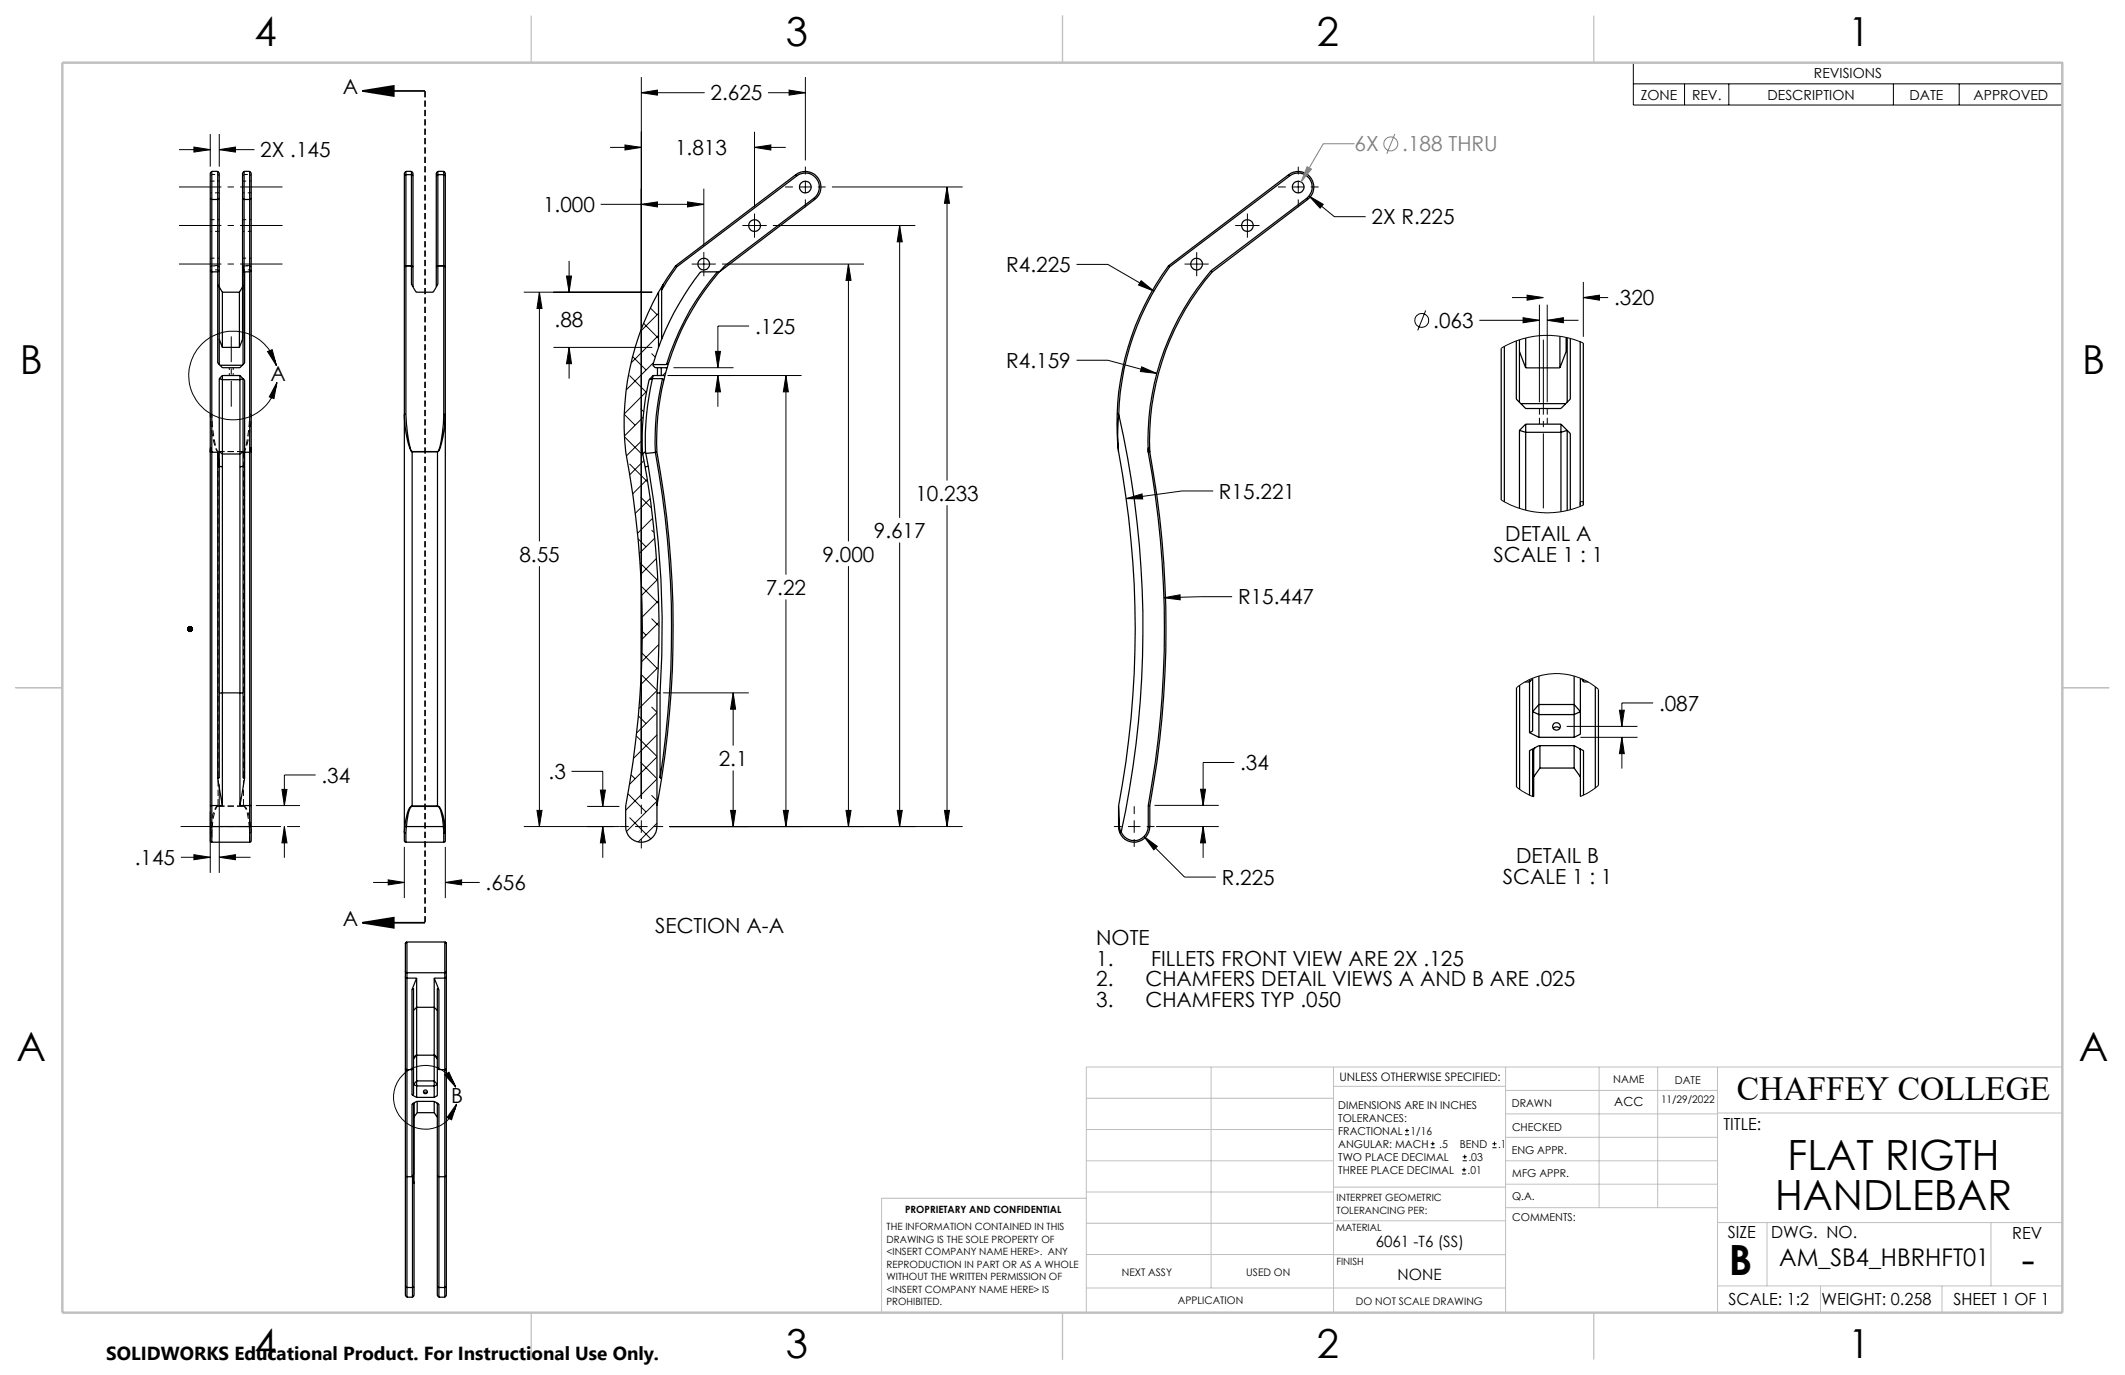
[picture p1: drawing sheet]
<svg xmlns="http://www.w3.org/2000/svg" width="432mm" height="279mm" viewBox="0 0 432 279" stroke-linecap="round" stroke-linejoin="round" font-family="sans-serif">
<g fill="none" stroke="#000" stroke-width=".25">
<path d="M43 34.8v5.7M43 34.8l-.3 .3v5.2M43 34.8h1.2M44.2 34.8v5.7M44.2 34.8l.4 .3v5.2M49.6 34.8l-.3 .3v5.2M49.6 34.8v5.7M49.6 34.8h1.1M50.7 34.8v5.7M50.7 34.8l.3 .3v5.2M82.2 35.7v18.5M82.5 34.8v.7"/>
<path d="M82.5 34.8l-.3 .3v.6M82.5 34.8h1.1M82.5 35.5v18.5M82.5 35.5h1.1M82.5 35.5l-.3 .2M83.6 34.8v.7M83.6 34.8l.3 .3v.6M83.6 35.5v18.5M83.6 35.5l.3 .2M83.9 35.7v18.5M88.7 35.7v18.5M89 34.8v.7"/>
<path d="M89 34.8l-.3 .3v.6M89 34.8h1.2M89 35.5l-.3 .2M89 35.5v18.5M89 35.5h1.2M90.2 34.8v.7M90.2 34.8l.3 .3v.6M90.2 35.5v18.5M90.2 35.5l.3 .2M90.5 35.7v18.5M161.7 35.5a3.2 3.2 0 0 1 4.5 .6 3.2 3.2 0 0 1-.6 4.4M161.7 35.5l.2 .2"/>
<path d="M161.7 35.5l-24.4 18.5M161.9 35.7a2.86 2.86 0 0 1 4 .6 2.86 2.86 0 0 1-.5 4M161.9 35.7l-24.4 18.5M261.9 35.5a3.2 3.2 0 0 1 4.4 .6 3.2 3.2 0 0 1-.6 4.4M261.9 35.5l.2 .2M261.9 35.5l-24.4 18.5M262.1 35.7a2.86 2.86 0 0 1 4 .6 2.86 2.86 0 0 1-.6 4M262.1 35.7l-24.4 18.5M42.7 55v36.9M42.7 40.3l.3 .2M42.7 55l.3 .2M42.7 40.3v14.7"/>
<path d="M43 55.2v36.7M43 40.5h1.2M43 40.5v14.7M43 55.2h1.2M44.2 55.2v18.6l1 .9h3.6l.9-.9v-18.6M44.2 40.5v14.7M44.6 55v19.1M44.6 58.3l.6 1.1M44.6 40.3l-.4 .2M44.6 55l-.4 .2M44.6 40.3v14.7M45.2 59.4h3.4"/>
<path d="M45.2 59.4v11.2M48.6 59.4v11.2M49.3 54v1.2M49.3 55.2v13.7l-.7 1.7M49.3 58.3l-.7 1.1M49.3 40.3l.3 .2M49.3 55.2h1.4M49.3 40.3v13.7M49.4 55.2v18.9M49.6 40.5v14.7l-.3-1.2M49.6 40.5h1.1M50.7 55.2v36.7"/>
<path d="M50.7 40.5v14.7M51 55v36.9M51 40.3l-.3 .2M51 55l-.3 .2M51 40.3v14.7M82.2 54.2v30M82.5 54v30.2M82.5 54h.1M82.5 54h1.1M82.5 54l-.3 .2M83.6 54v2.3a3.8 3.8 0 0 0 1 3.1h3.4l.5-.8a3.3 3.3 0 0 0 .5-2.3v-2.3M83.6 54h.1"/>
<path d="M83.6 54l.3 .2M83.9 54.2v4.1M88.7 54.2v4.1M89 54h.1M89 54h1.2M89 54l-.3 .2M90.2 54v30.2M90.2 54h.1M90.2 54l.3 .2M90.5 54.2v30M133.8 59.4a53.1 53.1 0 0 0-5.9 36.8 194.2 194.2 0 0 1-.8 67.7v4.1a3.2 3.2 0 0 0 3.2 3.1 3.2 3.2 0 0 0 3.2-3.1v-27.2M133.8 59.4v11.2"/>
<path d="M134.4 58.9v10M134.8 57.7l-1 1.7M134.8 57.7l-.4 1.2M137.3 54l-2.5 3.7M137.3 54l.2 .2M137.3 54h.1M137.5 54.2l-3.1 4.7M145.8 55.2a51.5 51.5 0 0 0-10.4 18.9M146.2 55.2h-3.9a58.3 58.3 0 0 0-7.9 13.7M146.2 55.2a53.1 53.1 0 0 0-10.3 18.6M165.4 40.3l-18.1 13.7-1.1 1.2M165.4 40.3l.2 .2"/>
<path d="M165.6 40.5l-19.4 14.7M237.4 54a54 54 0 0 0-10.4 30.2M237.4 54l.3 .2M237.5 54h-.1M237.5 54l.2 .2M237.7 54.2a53.5 53.5 0 0 0-10.4 30M246.1 55a53 53 0 0 0-12.8 36.9M246.1 55l.2 .2M246.3 55.2a52.2 52.2 0 0 0-12.7 36.7M265.5 40.3l-19.4 14.7M265.5 40.3l.2 .2M265.7 40.5l-19.4 14.7"/>
<path d="M44.6 76.9v18.1M44.6 68.9l.6 1.7M44.6 76.9l.6 .3M44.7 74.2h4.5M45.2 77.2v15.1h3.6M45.2 76.3h3.6M45.2 76.3l-.6 .6M45.2 70.6h3.4M45.2 76.3v.9M45.2 77.2h3.6M48.8 76.3l.9 1v14.6M48.8 77.2l.6-.3v15"/>
<path d="M48.8 77.2v15.1M48.8 76.3v.9M131.9 77.2a54.1 54.1 0 0 0-1.3 15.1l.6-.5M132.6 76.9a56.2 56.2 0 0 0-1.4 14.9M132.6 76.9l-.7 .3M132.6 76.9h2M132.7 74.1h2.7M132.7 76.3h.9M132.7 76.3l-.8 .9M132.7 76.3l-.1 .6M133.6 76.3h.8M133.6 74.7h.8"/>
<path d="M133.6 74.7v1.6M133.8 70.6l-1.2 3.6 .5 .5h.5M134.4 74.7h1.2M134.4 76.3h.7M134.4 74.7v1.6M134.4 68.9l-.6 1.7M134.6 76.9a51.9 51.9 0 0 0-1.4 15 196 196 0 0 1 .9 66.2M134.6 76.9l.3 .4M134.9 77.3a51.1 51.1 0 0 0-1.4 14.6M135.1 76.3l-.2 1M135.6 74.7l-.5 1.6M135.9 73.8l-.5 .3"/>
<path d="M135.9 73.8l-.3 .9M305 70.8v30.8M305.7 70.4v31.6M308.8 69.1v12.6M308.8 71.4l1.2 3.4M310 74.8h7M310 68.7v6.1M317 68.3v6.5M318.2 68.6v2.8l-1.2 3.4M318.5 68.6v13.1M319.1 68.8v12.3l-1.9 1.9h-7.2l-1.9-1.9v-11.8M321.1 69.4v33.5"/>
<path d="M321.7 69.7v33M42.7 91.9v71.8M43 91.9l-.2-.8-.1 .8M43 91.9v71.8M43 91.9h1.2M44.2 91.9l.4 3.1M44.2 91.9v66.2M44.6 95v63.1h-.4M44.6 94.8l.6 .1M44.6 91.8l.6 .5M45.2 94.9v45.9M45.2 92.2v2.7"/>
<path d="M48.8 94.9v45.9M48.8 92.2v2.7M49.4 91.9v66.2h.3M49.4 94.8l-.6 .1M49.4 91.8l-.6 .5M49.7 91.9v66.2M49.7 91.9h1M49.7 91.9h-.3M50.7 91.9l.3-.8v.8M50.7 91.9v71.8M51 91.9v71.8M82.2 84.2v84.9"/>
<path d="M82.2 84.2a18.7 18.7 0 0 0 1.4 7.6M82.2 84.2h.3M82.5 84.2a26.9 26.9 0 0 0 1 7.2l.2 .4M83.6 91.8h.1M83.6 91.8h5.4M83.7 91.8v72M83.7 91.8h5.2M88.9 91.8v72M89 91.8h-.1M90.2 84.2l-.1 1.9-.5 3.5-.2 1.3-.4 .9M90.2 84.2h.3M90.5 84.2a20.1 20.1 0 0 1-1.3 7.3l-.2 .3"/>
<path d="M90.5 84.2v84.9M130.6 92.2a191.9 191.9 0 0 1 2.9 48.6M131.2 91.8v.3M131.2 92.1l.5 2.7M131.7 94.8a193.8 193.8 0 0 1 2.4 46M131.7 94.8l-.6 .1M133.5 91.9a196.2 196.2 0 0 1 .9 66.2M133.5 91.9l-2.3 .2M227 84.2v3.9l.3 3.7M227 84.2h.3M227.3 91.8a194.2 194.2 0 0 1 0 72M227.3 84.2l-.2 3.9 .2 3.7"/>
<path d="M227.3 84.2a194.6 194.6 0 0 1 .5 84.9M233.3 91.9a197.6 197.6 0 0 1 0 71.8M233.6 91.9l-.2-.8-.1 .8M233.6 91.9a198 198 0 0 1 0 71.8M308.8 87.5v15.8M308.8 87.5l1.2 .3M309 82h9.2M310 87.8v15.8M310 86.2h7.2M310 86.2l-1.2 1.3M310 86.2v1.6M310 87.8h7.2"/>
<path d="M317.2 86.2l1.9 1.9v15.5M317.2 87.8l1.3-.3v16.3M317.2 87.8v16.2M317.2 86.2v1.6M308.2 139.7v20.2M308.8 139.3v21.1M309.8 138.6h1M310.8 138.6v10.3M310.8 138.1v.5M311.4 137.9v10.7l-.6 .3M311.4 137.8v.1M311.4 137.9l-.6 .7"/>
<path d="M312.7 137.4v5.8M319.9 137.4v5.8M321.1 137.8v11.4l-1.2 .6M321.4 137.9l.4 .7M321.8 138.6h.9M321.8 138.1v.5M324.2 139.6v20.5M44.2 158.1l1 5.6M45.2 140.8h-.6M45.2 140.8h3.6M45.2 140.8v22.9M48.8 140.8h.6"/>
<path d="M48.8 140.8v22.9M49.7 158.1l-.9 5.6M133.5 140.8h.6M134.1 140.8v17.3M134.1 158.1h.3M134.4 158.1l-.9 5.6M310.8 148.9l1.9 .9M311.4 152.2v9.7M311.9 151.9l-.3 .5v9.5M312.7 149.8h7.2M312.7 143.2l-1.3 1.4 1.3 .6h7.2l1.2-.6-1.2-1.4M312.7 143.2h7.2"/>
<path d="M312.7 143.2v6.6M312.9 156.1l-1.3 1.8M312.9 151.5v4.6M312.9 156.1h7M315.6 148a.81 .81 0 0 1 1.3 0M319.9 151.5l1.9 1v9.1M319.9 151.5h-7.2l-1.9 1v9.1M319.9 156.1l1.2 1.8M319.9 143.2v6.6M319.9 151.5v4.6M321 152.1l.1 .3M321.1 152.2v9.7"/>
<path d="M324.8 140.1v19.5M42.7 168v3l.3 .1M42.7 163.7h.3M42.7 168h.3M42.7 163.7v4.3M43 168v3.1M43 171.1h7.7M43 168h7.7M43 163.7v4.3M43 163.7h2.2M48.8 163.7h1.9M50.7 168h.3"/>
<path d="M50.7 168v3.1M50.7 163.7v4.3M51 168v2.9l-.3 .2M51 163.7h-.3M51 163.7v4.3M82.2 169.1v1.8l.3 .2M82.2 169.1l.3 .1M82.3 168l-.1 1.1M82.3 168h.3M82.5 169.2v1.9M82.5 171.1h7.7M82.6 168l-.1 1.2"/>
<path d="M82.6 168h7.5M83.7 163.8l-.5 .4-.3 .6-.6 3.2M83.7 163.9l-.4 .3-.2 .7-.5 3.1M83.7 163.8v.1M83.7 163.9h5.2M83.7 163.8h5.2M88.9 163.8l.2 .1a4.7 4.7 0 0 1 1.1 2.9l.2 1.2M88.9 163.9l.4 .2 .2 .6 .4 1.6 .2 1.7M88.9 163.8v.1M90.1 168h.3M90.1 168l.1 1.2M90.2 169.2v1.9"/>
<path d="M90.4 168l.1 1.1M90.5 169.1v1.9l-.3 .1M90.5 169.1l-.3 .1M227.3 163.8l.2 4.2M227.3 168l.2 1.2M227.3 168h.2M227.3 163.8v4.2M227.5 168l.3 1.1M227.8 169.1l-.3 .1M233.3 163.7h.3M233.3 168a2.86 2.86 0 0 1-2.3 2.8 2.86 2.86 0 0 1-3.2-1.7M233.3 168h.3"/>
<path d="M233.3 163.7v4.3M233.6 168a3.2 3.2 0 0 1-2.5 3.1 3.2 3.2 0 0 1-3.6-1.9M233.6 163.7v4.3M82.4 197.3l.3 .4M82.4 191.8v5.5M82.4 198.5l.3 .3M82.4 198.5v18.5M82.4 197.3v1.2M82.7 191.5v6.2M82.7 191.5l-.3 .3M82.7 198.8v18.5M82.7 197.7h7.7"/>
<path d="M82.7 198.8h2M82.7 197.7v1.1M82.7 191.4l-.3 .4M82.7 191.4h7.7M82.7 191.4v.1M84.7 198.8l-1 2.3M84.7 198.8v5.9M88.2 198.8l1 2.3M88.2 198.8h2.2M88.2 198.8v5.9M90.4 191.4l.3 .4M90.4 191.5v6.2"/>
<path d="M90.4 191.5l.3 .3M90.4 198.8v18.5M90.4 191.4v.1M90.4 197.7v1.1M90.7 197.3l-.1 .3-.2 .1M90.7 191.8v5.5M90.7 198.5l-.1 .2-.2 .1M90.7 198.5v18.5M90.7 197.3v1.2M82.4 217v.3h.3M82.4 217v22M82.7 217.3v21.8"/>
<path d="M82.7 217.3h1M83.7 201.1v16.2M83.7 201.1l.3-.3v16.2M83.7 217.3v5.2M84 217v5.4l-.3 .1M84 217l-.3 .3M84.6 214.5l-.6 .7M84.7 204.7h3.5M84.7 204.7v9.6M84.7 219.6v-5.2h3.5v5.2M84.7 214.3v.2M84.7 219.6v3.4"/>
<path d="M84.7 204.7l-.7 .6M84.7 214.3l-.7 .6M84.7 219.6l-.7 .8 .7 .3h3.5l.7-.3-.7-.8M84.7 219.6h3.5M88.2 204.7l.7 .6M88.2 204.7v9.6M88.2 214.3v.2M88.2 219.6v3.4M88.2 214.3l.7 .6M88.3 214.5l.6 .7M88.9 216.8l.3 .5M88.9 216.8v5.8l-.7 .4"/>
<path d="M89.2 201.1v16.2M89.2 201.1l-.3-.3v16M89.2 217.3h1.2M90.4 217.3v21.8M90.7 217v.3h-.3M90.7 217v22M82.4 239v22.5M82.4 239l.3 .1M82.7 239.1v22.5M82.7 239.1h1.1M83.7 239.1h.4M83.7 222.5l1 .5"/>
<path d="M83.8 239.1l.3 1.4M83.8 239.1v22.5M84 224.2v14.5l-.3 .4M84 235.4h.1M84.1 239.1v1.4M84.1 235.4v3.7M84.2 224l-.1 .2v11.2M84.7 223h3.5M84.8 226.1l-.7 .9M84.8 223.8v2.3M84.8 226.1h3.4M86.1 222.1l.3-.2 .4 .2"/>
<path d="M88.2 223.8l1 .5v14.8M88.2 223.8h-3.5l-1 .5v14.8M88.2 226.1l.7 .9M88.2 223.8v2.3M88.8 224.1l.1 .1M88.9 224.2v14.8M88.9 239l.3 .1M88.9 239v22.5M89.2 239.1h1.2M89.2 239.1v22.5M90.4 239.1v22.5M90.7 239v22.5"/>
<path d="M90.7 239l-.3 .1M84.1 240.5v21M82.4 261.5v1a1 1 0 0 0 .3 1.1M82.4 261.5l.3 .1M82.7 261.6v2M82.7 263.6h1.1M82.7 261.6h1.1M83.8 261.6v2M84.1 261.5v1a1 1 0 0 1-.3 1.1M84.1 261.5l-.3 .1M88.9 261.5v1a1 1 0 0 0 .3 1.1M88.9 261.5l.3 .1"/>
<path d="M89.2 261.6v2M89.2 263.6h1.2M89.2 261.6h1.2M90.4 261.6v2M90.7 261.5v1a1 1 0 0 1-.3 1.1M90.7 261.5l-.3 .1"/>
<circle cx="163.7" cy="38" r="1.2"/>
<circle cx="263.8" cy="38" r="1.19"/>
<circle cx="143" cy="53.7" r="1.2"/>
<circle cx="153.3" cy="45.8" r="1.2"/>
<circle cx="243.1" cy="53.7" r="1.19"/>
<circle cx="253.5" cy="45.8" r="1.2"/>
<circle cx="316.3" cy="147.6" r=".77"/>
<circle cx="86.4" cy="221.9" r=".4"/>
</g>
<g fill="none" stroke="#000" stroke-width=".2">
<path d="M130.3 18.8l3.3-.5v1zM130.3 15.7v146.5M130.3 18.8h12.9M156.1 18.8h7.6M160.3 18.3l3.4 .5-3.4 .5zM163.7 15.7v16.9M331.9 12.7h87.2v8.6h-87.2zM331.9 17h87.2M342.3 17v4.3M351.3 17v4.3M384.7 17v4.3M398.1 17v4.3"/>
<path d="M36.4 30.4h6.3M39.4 29.9l3.3 .5-3.3 .5zM42.7 27.2v6.7M44.6 30.4l3.2-.5v1zM44.6 27.2v6.7M44.6 30.4h7.1M124 30h6.3M127 29.5l3.3 .5-3.3 .5zM143 38.3v11.7M153.3 30l3.3-.5v1zM153.3 26.8v15.3M153.3 30h6.4"/>
<path d="M159.5 38h1.6M162.4 38h2.5M163.7 33.9v1.6M163.7 36.7v2.6M166.2 38h1.6M169.1 38h26.5M192.4 38l.5 3.3h-1zM192.4 38v59.6M259.7 38h1.6M262.5 38h2.6M263.8 33.9v1.6M263.8 36.7v2.6"/>
<path d="M266 39.8l2.9 1.7-.6 .8zM266 39.8l5.1 4.2h6.4M266.3 38h1.6M106.4 59.4h26.1M109.6 59.4l.5 3.3h-1zM109.6 59.4v50.6M115.1 56.1h1l-.5 3.3zM115.6 53v6.4M122.1 41.5h20.9M130.3 41.5l3.3-.5v1.1zM139.7 41l3.3 .5-3.3 .6zM140.5 53.7h5"/>
<path d="M143 51.2v4.9M146.7 53.7h28.9M150.8 45.8h5M153.3 43.4v4.9M157.1 45.8h28.9M163.7 40.5v1.6M172.4 53.7l.5 3.3h-1zM172.4 53.7v56.3M182.8 45.8l.5 3.3h-1zM182.8 45.8v59.4M218.8 53.7h6.3l9.4 5.5M231.9 57l2.6 2.2-3.1-1.3z"/>
<path d="M240.7 53.7h4.9M243.2 51.2v4.9M251 45.8h4.9M253.5 43.4v4.9M263.8 40.5v1.6M310.3 60l3.3 .5-3.3 .5zM321.7 57.3v11.1M54.4 71.4l.9-.4 .9 3.3zM56.2 74.3a9 9 0 0 0-14.1-5.4 9 9 0 0 0 .5 15 9 9 0 0 0 13.7-6.2M56.3 77.7l-.6 3.3-1-.4zM112.5 70.6h20M115.6 70.6l.5 3.3h-1z"/>
<path d="M115.6 70.6v6.3M127.9 76.3l3.5 3.5M128.6 72.5l2.7 2.7M130.8 65.7l3 3.1M131.4 79.6l-4.5 4.5M132.2 62.6l1.3 1.4M132.4 71.8l.7 .8M132.8 73.7l-5.6 5.5M133.8 63.7l-3.7 3.6M133.8 68.2l-5.6 5.6M135.3 74.7l.2 .2M135.3 75.7l-.6 .6"/>
<path d="M135.6 76.3h27.3M136.8 74.7h12.2M145.4 71.4h1l-.5 3.3zM145.9 76.3l.5 3.3h-1zM145.9 76.3v6.4M152.2 66.3h-6.3v8.4M159.7 76.3l.5 3.3h-1zM159.7 76.3v40.5M218.8 73.2h6.3l10 2.7M232 74.5l3.1 1.4-3.4-.4zM289.7 63.1l-1.6 4M300.6 65.1h12.2"/>
<path d="M307.2 60.5h6.4M309.5 64.6l3.3 .5-3.3 .5zM312.8 61.9v19.8M314.4 65.1l3.3-.5v1zM314.4 61.9v19.8M314.4 65.1h6.3M321.7 60.5l3.3-.5v1zM321.7 60.5h5.1M321.7 69.7l-1.9-.7-2.3-.6-2.2-.2h-1.8l-2.2 .2-2.1 .5-2.2 .8-2 1.1M126.9 84.2l2.1 2.2M126.9 88.8l3.8 3.7M127.9 94.3l3.7 3.6"/>
<path d="M130.2 83l.6 .7M130.5 89.5l-3.2 3.1M130.7 84.8l-3.8 3.8M130.8 93.6l-2.8 2.9M131.5 97.4l-2.9 3M246.5 99.8h-6.3l-11.4 1.5M109.6 115v53M129.6 109.5l1.7 1.6M130 114.4l3.5 3.4M130.2 101l2.1 2.2M130.3 119.1l3.5 3.5M132.1 101.3l-3 3"/>
<path d="M132.4 107.7l.5 .5M132.6 105.3l-3.1 3.1M133 109.4l-3.1 3.1M133.3 113.5l-3.1 3.2M133.6 117.8l-3.2 3.2M172.4 115v53M182.8 110.2v57.8M192.4 102.7v65.3M228.8 101.3l3.3-.9 .1 1zM305 101.6l1.8 1 1.7 .6 2.2 .6 2.5 .4h2.4l2-.3 2.4-.6 1.7-.6M130.3 137.1l3.2 3.2M130.5 132.7l3 3.1"/>
<path d="M130.5 128.3l.8 .8M132.4 125.7l1.4 1.4M133.7 135.6l-3.5 3.5M133.8 122.1l-3.3 3.3M133.8 126.5l-3.3 3.4M133.9 131l-3.5 3.4M159.7 121.8v46.2M236.5 121.5l3.3-.6v1zM250.4 121.2l-13.9 .3M308.2 139.7l1.6-1.1 2.2-1 2.5-.6 2.5-.1 1.9 .2 2.6 .8 1.8 1 1.5 1.2M44.6 159.4v18M64.1 157.5h-6.3v6.2"/>
<path d="M116.1 156.7h6.4v7.2M128.2 157.4l.8 .9M129.3 149.5l4.2 4.2M129.7 145.5l1.6 1.5M130.2 154.9l3.3 3.3M132.4 143.7l1.1 1M133.5 140.3l-3.7 3.7M133.5 144.8l-4.1 4.1M133.5 149.3l-4.8 4.8M133.5 153.8l-5.6 5.6M133.5 158.3l-6.4 6.3M134.8 140.8h17.4"/>
<path d="M149 140.8l.5 3.3h-1.1zM149 140.8v10.7M149 156.6v11.4M250.8 154.9h-6.3v8.8M308.2 159.9l1.3 1 2.1 1M318.3 147.6h14.4M321.1 149.8h11.6M324.8 159.6l-1.8 1.3-1.9 1M329.1 144.3h1l-.5 3.3zM329.6 149.8l.5 3.3h-1zM329.6 149.8v6.4M335.9 142.8h-6.3v4.8"/>
<path d="M36.8 174.2h5.9M39.4 173.7l3.3 .5-3.3 .5zM42.7 164.9v12.5M44.6 174.2l3.2-.5v1zM44.6 174.2h6.3M52 163.7h9M57.3 160.4h1l-.5 3.3zM57.8 168l.5 3.3h-1zM57.8 168v6.3M58.3 168h2.7M75.8 179.3h6.4M78.9 178.8l3.3 .5-3.3 .5z"/>
<path d="M82.2 172.1v10.4M90.5 179.3l3.3-.5v1zM90.5 172.1v10.4M90.5 179.3h7M106.4 168h21.4M109.1 164.7h1l-.5 3.3zM119.3 163.9h6.6M122 160.5h1l-.5 3.4zM122.5 168l.5 3.3h-1zM122.5 168v6.3M127.6 161.3l3.7 3.7M127.9 166.1l4.4 4.4"/>
<path d="M129 168h2.6M130.3 163.5v1.9M130.3 166.7v2.5M130.3 170.5v1.9M132.4 161.6l1.1 1.1M132.9 168h1.9M133.5 162.8l-6.2 6.2M133.5 167.3l-3.8 3.8M136 168h59.6M148.4 164.7h1.1l-.5 3.3zM159.2 164.7h1l-.5 3.3zM171.9 164.7h1l-.5 3.3z"/>
<path d="M182.3 164.7h1l-.5 3.3zM191.9 164.7h1l-.5 3.3zM226.3 168h1.6M229.2 168h2.5M230.5 163.8v1.6M230.5 166.7v2.5M230.5 170.5v1.6M232.5 170l2.7 2-.7 .7zM232.5 170l8.2 8.2h6.4M233 168h1.6M234.6 163.7h13M234.9 168h12.7"/>
<path d="M243.9 160.4h1.1l-.5 3.3zM244.5 168l.5 3.3h-1.1zM244.5 168v6.3M90.4 218.4l.8-.5 1.4 3zM92.6 220.9a6.5 6.5 0 0 0-10.1-3.1 6.5 6.5 0 0 0 .5 10.6 6.5 6.5 0 0 0 9.8-4.1M92.8 224.3l-1 3.2-1-.4zM285.5 230.6h.8M285.5 229.7h.8M285.9 229.3v.9M290.7 233.2h.8M290.7 232.4h.8M291.1 232v.8"/>
<path d="M297.1 238.5h.8M297.1 237.7h.8M297.2 235.9h.9M297.2 235.1h.9M297.5 237.3v.8M297.6 234.6v.9M303.2 233.2h.9M303.2 232.4h.9M303.7 232v.8"/>
<circle cx="288.9" cy="65.1" r="1.4"/>
</g>
<g fill="none" stroke="#000" stroke-width=".2" stroke-dasharray="1.3 .6" stroke-linecap="butt">
<path d="M43 35.5l-.3 .2M44.6 35.7l-.4-.2M49.3 35.7l.3-.2M51.1 35.7l-.4-.2M43 54l-.3 .2M44.2 57.7l.4 .6M44.6 54.2l-.4-.2M49.3 54.2l.3-.2M49.3 58.3l.3-.6M51.1 54.2l-.4-.2M43 84.2h-.3M44.2 91.7l.1 .1"/>
<path d="M44.3 91.8l-.1-.1M49.5 91.8h-5.2M49.5 91.8l.1-.1M49.6 91.7l-.1 .1M51.1 84.2h-.4M312.8 83v3.2M314.4 86.2v-3.2M43 169.2l-.3-.1M43.1 168l-.3-.1M44.3 163.8h5.2M49.5 163.8h-5.2M50.7 168l.2-.1"/>
<path d="M50.7 169.2l.4-.1"/>
</g>
<g fill="none" stroke="#000" stroke-width=".2" stroke-dasharray="1.3 .6" stroke-dashoffset=".6" stroke-linecap="butt">
<path d="M43 35.5h1.2M49.6 35.5h1.1M43 54h1.2M44.2 54h-1.2M44.2 57.7l.4 1.2M49.3 58.9l.3-1.2M49.6 54h1.1M50.7 54h-1.1M42.7 84.2a19.2 19.2 0 0 0 1.3 7.3l.2 .2M44.3 91.8l-.4-.9-.6-2.9-.3-3.8M49.6 91.7a18.4 18.4 0 0 0 1.5-7.5M50.7 84.2a24.9 24.9 0 0 1-.9 7.1l-.3 .5"/>
<path d="M42.8 167.9l-.1 1.2M43 169.2l.1-1.2M50.7 168v1.2M51.1 169.1l-.2-1.2"/>
</g>
<path d="M49.6 57.7v-2.5M321.7 102.6v-.6M321.7 102l-.6-.1M43.1 168l.2-1.7 .4-1.6 .3-.6 .3-.3M49.5 163.8l.4 .4 .2 .7 .6 3.1" fill="none" stroke="#000" stroke-width=".2" stroke-dasharray="1.3 .6" stroke-dashoffset=".3" stroke-linecap="butt"/>
<path d="M43.1 168h7.6" fill="none" stroke="#000" stroke-width=".2" stroke-dasharray="1.3 .6" stroke-dashoffset=".7" stroke-linecap="butt"/>
<path d="M44.3 163.8h-.2a4.6 4.6 0 0 0-1.1 3l-.2 1.1M50.9 167.9a9 9 0 0 0-.9-3.7l-.5-.4" fill="none" stroke="#000" stroke-width=".2" stroke-dasharray="1.3 .6" stroke-dashoffset=".2" stroke-linecap="butt"/>
<path d="M44.3 91.8h5.2M49.5 91.8v72M44.3 163.8v-72" fill="none" stroke="#000" stroke-width=".2" stroke-dasharray="1.3 .6" stroke-dashoffset="-.1" stroke-linecap="butt"/>
<path d="M42.7 39.2h1.9M44.6 36.8h-1.9M49.3 39.2h1.8M51.1 36.8h-1.8M42.7 47h1.9M42.7 54.8h1.9M44.6 44.6h-1.9M44.6 52.5h-1.9M49.3 47h1.8M49.3 54.8h1.8M51.1 44.6h-1.8M51.1 52.5h-1.8" fill="none" stroke="#000" stroke-width=".2" stroke-dasharray="1.3 .6" stroke-dashoffset=".9" stroke-linecap="butt"/>
<path d="M46.6 74.7v1.6M47.4 76.3v-1.6" fill="none" stroke="#000" stroke-width=".2" stroke-dasharray="1.3 .6" stroke-dashoffset=".8" stroke-linecap="butt"/>
<path d="M43 171.1v-1.9M50.7 169.2v1.9" fill="none" stroke="#000" stroke-width=".2" stroke-dasharray="1.3 .6" stroke-dashoffset="1" stroke-linecap="butt"/>
<path d="M321.1 101.9v1" fill="none" stroke="#000" stroke-width=".2" stroke-dasharray="1.3 .6" stroke-dashoffset=".5" stroke-linecap="butt"/>
<g fill="none" stroke="#808080" stroke-width=".2">
<path d="M265.6 33.9l.9 .5-2.1 2.6zM275.2 29.2h-6.3l-4.5 7.8M283.4 27.2l-1.6 4.1"/>
<circle cx="282.6" cy="29.2" r="1.42"/>
</g>
<path d="M73.7 18.5h12.7M73.7 18.5l6.3-1v2zM73.7 187.5h12.7M73.7 187.5l6.3-1v2z" fill="none" stroke="#000" stroke-width=".35"/>
<path d="M38.1 127.8h1M38.3 127.5l.7 .7M38.6 127.4v.9M39 127.5l-.7 .7" fill="none" stroke="#000" stroke-width=".7" stroke-linecap="butt"/>
<path d="M36.4 38h21M57.4 45.8h-21M57.4 53.7h-21" fill="none" stroke="#000" stroke-width=".2" stroke-dasharray="15.2 1.3 1.3 1.3" stroke-dashoffset="6.6" stroke-linecap="butt"/>
<path d="M36.7 168h20.4" fill="none" stroke="#000" stroke-width=".2" stroke-dasharray="15.2 1.3 1.3 1.3" stroke-dashoffset="6.9" stroke-linecap="butt"/>
<path d="M47 82.6v-14.2" fill="none" stroke="#000" stroke-width=".2" stroke-dasharray="15.2 1.3 1.3 1.3" stroke-dashoffset="10" stroke-linecap="butt"/>
<path d="M313.6 68.2v36" fill="none" stroke="#000" stroke-width=".2" stroke-dasharray="15.2 1.3 1.3 1.3" stroke-dashoffset="-.9" stroke-linecap="butt"/>
<path d="M86.4 18.5v169" fill="none" stroke="#000" stroke-width=".35" stroke-dasharray="1.3 .6" stroke-dashoffset="-.1" stroke-linecap="butt"/>
<g fill="none" stroke="#c0c0c0" stroke-width=".2">
<path d="M246.1 216.8v44.9M271 216.8v49.9M305.9 216.8v49.9M324.9 216.8v28.6M336.8 216.8v28.6M349 216.8v49.9M419.1 216.8h-198.4v49.9M220.7 235.9h50.3M220.7 229.5h50.3M220.7 223.2h50.3M271 220.7h34.9M305.9 231.1h43.1"/>
<path d="M305.9 226.3h43.1M305.9 221.6h43.1M305.9 235.9h43.1M349 226.2h70.1M220.7 248.6h50.3M220.7 242.2h50.3M220.7 254.9h50.3M220.7 243.5h-41.6v23.2M271 255h34.9M271 248.1h35M271 241.2h35M305.9 240.6h43.1"/>
<path d="M306 245.4h43M349 248.4h70.1M359.1 248.4v12.9M404.6 248.4v12.9M220.7 261.7h85.2M349 261.3h70.1M369.9 261.3v5.4M394.6 261.3v5.4"/>
</g>
<path d="M108 3.2v9.5M215.9 3.2v9.5M323.8 3.2v9.5M3.1 139.7h9.6M419.1 139.7h9.5M108 266.7v9.6M215.9 266.7v9.6M323.8 266.7v9.6" fill="none" stroke="#c0c0c0" stroke-width=".25"/>
<path d="M12.7 12.7h406.4v254h-406.4z" fill="none" stroke="#c0c0c0" stroke-width=".5"/>
<g fill="#000">
<path d="M73.7 18.5l6.3-1v2zM73.7 187.5l6.3-1v2z"/>
<path d="M54.4 71.4l.9-.4 .9 3.3zM56.3 77.7l-.6 3.3-1-.4zM90.4 218.4l.8-.5 1.4 3zM92.8 224.3l-1 3.2-1-.4z"/>
<path d="M78.9 178.8l3.3 .5-3.3 .5zM90.5 179.3l3.3-.5v1zM232 74.5l-.3 1 3.4 .4zM231.9 57l-.5 .9 3.1 1.3zM228.8 101.3l3.4 .1-.1-1zM236.5 121.5l3.3 .4v-1zM266 39.8l2.3 2.5 .6-.8zM232.5 170l2 2.7 .7-.7zM244.5 168l.5 3.3h-1.1zM243.9 160.4h1.1l-.5 3.3zM191.9 164.7h1l-.5 3.3zM192.4 38l.5 3.3h-1zM182.3 164.7h1l-.5 3.3zM182.8 45.8l.5 3.3h-1zM171.9 164.7h1l-.5 3.3zM172.4 53.7l.5 3.3h-1zM145.9 76.3l.5 3.3h-1zM145.4 71.4h1l-.5 3.3zM148.4 164.7h1.1l-.5 3.3zM149 140.8l.5 3.3h-1.1zM122 160.5h1l-.5 3.4zM122.5 168l.5 3.3h-1zM109.6 59.4l.5 3.3h-1zM109.1 164.7h1l-.5 3.3zM115.6 70.6l.5 3.3h-1zM115.1 56.1h1l-.5 3.3zM130.3 41.5l3.3-.5v1.1zM139.7 41l3.3 .5-3.3 .6zM127 29.5l3.3 .5-3.3 .5zM153.3 30l3.3-.5v1zM130.3 18.8l3.3-.5v1zM160.3 18.3l3.4 .5-3.4 .5zM159.2 164.7h1l-.5 3.3zM159.7 76.3l.5 3.3h-1zM57.8 168l.5 3.3h-1zM57.3 160.4h1l-.5 3.3zM44.6 174.2l3.2-.5v1zM39.4 173.7l3.3 .5-3.3 .5zM39.4 29.9l3.3 .5-3.3 .5zM44.6 30.4l3.2-.5v1zM321.7 60.5l3.3-.5v1zM310.3 60l3.3 .5-3.3 .5zM309.5 64.6l3.3 .5-3.3 .5zM314.4 65.1l3.3-.5v1zM329.6 149.8l.5 3.3h-1zM329.1 144.3h1l-.5 3.3z"/>
</g>
<path d="M265.6 33.9l.9 .5-2.1 2.6z" fill="#808080"/>
<g font-size="8.5">
<text x="363.2" y="237.7">FLAT RIGTH</text>
<text x="360.7" y="245.8">HANDLEBAR</text>
<text x="351.3" y="259">B</text>
<text x="410.8" y="258.9">-</text>
</g>
<g font-size="8.1">
<text x="51.7" y="9.3">4</text>
<text x="159.7" y="9.3">3</text>
<text x="267.6" y="9.3">2</text>
<text x="375.6" y="9.3">1</text>
<text x="4" y="76">B</text>
<text x="423.1" y="76">B</text>
<text x="3.3" y="215.7">A</text>
<text x="422.4" y="215.7">A</text>
<text x="51.7" y="276">4</text>
<text x="159.7" y="276">3</text>
<text x="267.6" y="276">2</text>
<text x="375.6" y="276">1</text>
</g>
<text font-size="6.9" x="352.9" y="223.6">CHAFFEY COLLEGE</text>
<text font-size="4.9" x="361.5" y="257.3">AM_SB4_HBRHFT01</text>
<g font-size="4.2">
<text x="69.6" y="19.1">A</text>
<text x="144.4" y="20.4">2.625</text>
<text x="52.9" y="32">2X .145</text>
<text x="137.2" y="31.5">1.813</text>
<text x="110.4" y="43.1">1.000</text>
<text x="278.7" y="45.6">2X R.225</text>
<text x="204.5" y="55.3">R4.225</text>
<text x="328" y="62.1">.320</text>
<text x="112.7" y="66.4">.88</text>
<text x="153.4" y="67.8">.125</text>
<text x="291.2" y="66.6">.063</text>
<text x="55" y="77.5">A</text>
<text x="204.5" y="74.8">R4.159</text>
<text x="186" y="101.7">10.233</text>
<text x="247.7" y="101.4">R15.221</text>
<text x="177.6" y="109.3">9.617</text>
<text x="305.9" y="110">DETAIL A</text>
<text x="105.5" y="114.1">8.55</text>
<text x="167.1" y="114.1">9.000</text>
<text x="303.5" y="114.1">SCALE 1 : 1</text>
<text x="155.6" y="120.9">7.22</text>
<text x="251.6" y="122.8">R15.447</text>
<text x="337.1" y="144.4">.087</text>
<text x="146" y="155.6">2.1</text>
<text x="65.3" y="159.1">.34</text>
<text x="111.5" y="158.3">.3</text>
<text x="252" y="156.5">.34</text>
<text x="27.4" y="175.8">.145</text>
<text x="248.3" y="179.8">R.225</text>
<text x="305.4" y="179.6">SCALE 1 : 1</text>
<text x="308.1" y="175.4">DETAIL B</text>
<text x="98.7" y="180.9">.656</text>
<text x="69.6" y="188.2">A</text>
<text x="133.1" y="189.6">SECTION A-A</text>
<text x="222.7" y="192.1">NOTE</text>
<text x="222.7" y="196.2">1.</text>
<text x="233.9" y="196.2">FILLETS FRONT VIEW ARE 2X .125</text>
<text x="222.7" y="200.4">2.</text>
<text x="232.7" y="200.4">CHAMFERS DETAIL VIEWS A AND B ARE .025</text>
<text x="222.7" y="204.6">3.</text>
<text x="232.7" y="204.6">CHAMFERS TYP .050</text>
<text x="91.7" y="224.2">B</text>
</g>
<g font-size="4.2" fill="#808080">
<text x="275.2" y="30.8">6X</text>
<text x="285" y="30.8">.188 THRU</text>
</g>
<text font-size="3.8" x="21.6" y="276.3">SOLIDWORKS Educational Product. For Instructional Use Only.</text>
<g font-size="3.4">
<text x="350.2" y="229.5">TITLE:</text>
<text x="351.1" y="251.6">SIZE</text>
<text x="359.9" y="251.6">DWG. NO.</text>
<text x="408.9" y="251.7">REV</text>
<text x="351.2" y="265.2">SCALE: 1:2</text>
<text x="370.1" y="265.3">WEIGHT: 0.258</text>
<text x="396.9" y="265.2">SHEET 1 OF 1</text>
</g>
<g font-size="3.2">
<text x="279.6" y="253.3">6061 -T6 (SS)</text>
<text x="284" y="260.1">NONE</text>
</g>
<g font-size="2.8">
<text x="368.6" y="15.9">REVISIONS</text>
<text x="333.4" y="20.2">ZONE</text>
<text x="343.8" y="20.2">REV.</text>
<text x="359.2" y="20.2">DESCRIPTION</text>
<text x="388" y="20.2">DATE</text>
<text x="401" y="20.2">APPROVED</text>
</g>
<text font-size="2.5" x="328" y="224.8">ACC</text>
<text font-size="2.4" x="272.2" y="219.7">UNLESS OTHERWISE SPECIFIED:</text>
<g font-size="2.2">
<text x="327.8" y="220.1">NAME</text>
<text x="340.3" y="220.2">DATE</text>
<text x="271.9" y="225.3">DIMENSIONS ARE IN INCHES</text>
<text x="271.9" y="227.9">TOLERANCES:</text>
<text x="307.2" y="224.9">DRAWN</text>
<text x="271.9" y="230.6">FRACTIONAL</text>
<text x="271.9" y="233.2">ANGULAR: MACH</text>
<text x="286.6" y="230.6">1/16</text>
<text x="292.5" y="233.2">.5</text>
<text x="296.6" y="233.2">BEND</text>
<text x="304.4" y="233.2">.1</text>
<text x="307.3" y="229.8">CHECKED</text>
<text x="271.9" y="238.5">THREE PLACE DECIMAL</text>
<text x="271.9" y="235.9">TWO PLACE DECIMAL</text>
<text x="298.2" y="238.5">.01</text>
<text x="298.4" y="235.9">.03</text>
<text x="307.2" y="234.5">ENG APPR.</text>
<text x="307.3" y="239.2">MFG APPR.</text>
<text x="307.3" y="243.9">Q.A.</text>
<text x="307.3" y="248.1">COMMENTS:</text>
</g>
<g font-size="2.1">
<text x="337.5" y="224.2">11/29/2022</text>
<text x="227.9" y="259.2">NEXT ASSY</text>
<text x="253.3" y="259.2">USED ON</text>
<text x="239.3" y="265">APPLICATION</text>
<text x="275.5" y="265.1">DO NOT SCALE DRAWING</text>
</g>
<g font-size="2">
<text x="271.6" y="244.1">INTERPRET GEOMETRIC</text>
<text x="180.2" y="250">THE INFORMATION CONTAINED IN THIS</text>
<text x="183.9" y="246.4">PROPRIETARY AND CONFIDENTIAL</text>
<text x="271.5" y="250.2">MATERIAL</text>
<text x="271.6" y="246.6">TOLERANCING PER:</text>
<text x="180.2" y="252.5">DRAWING IS THE SOLE PROPERTY OF</text>
<text x="180.2" y="255.1">&lt;INSERT COMPANY NAME HERE&gt;. ANY</text>
<text x="180.2" y="257.6">REPRODUCTION IN PART OR AS A WHOLE</text>
<text x="271.5" y="257">FINISH</text>
<text x="180.2" y="260.1">WITHOUT THE WRITTEN PERMISSION OF</text>
<text x="180.2" y="262.6">&lt;INSERT COMPANY NAME HERE&gt; IS</text>
<text x="180.2" y="265.2">PROHIBITED.</text>
</g>
</svg>
